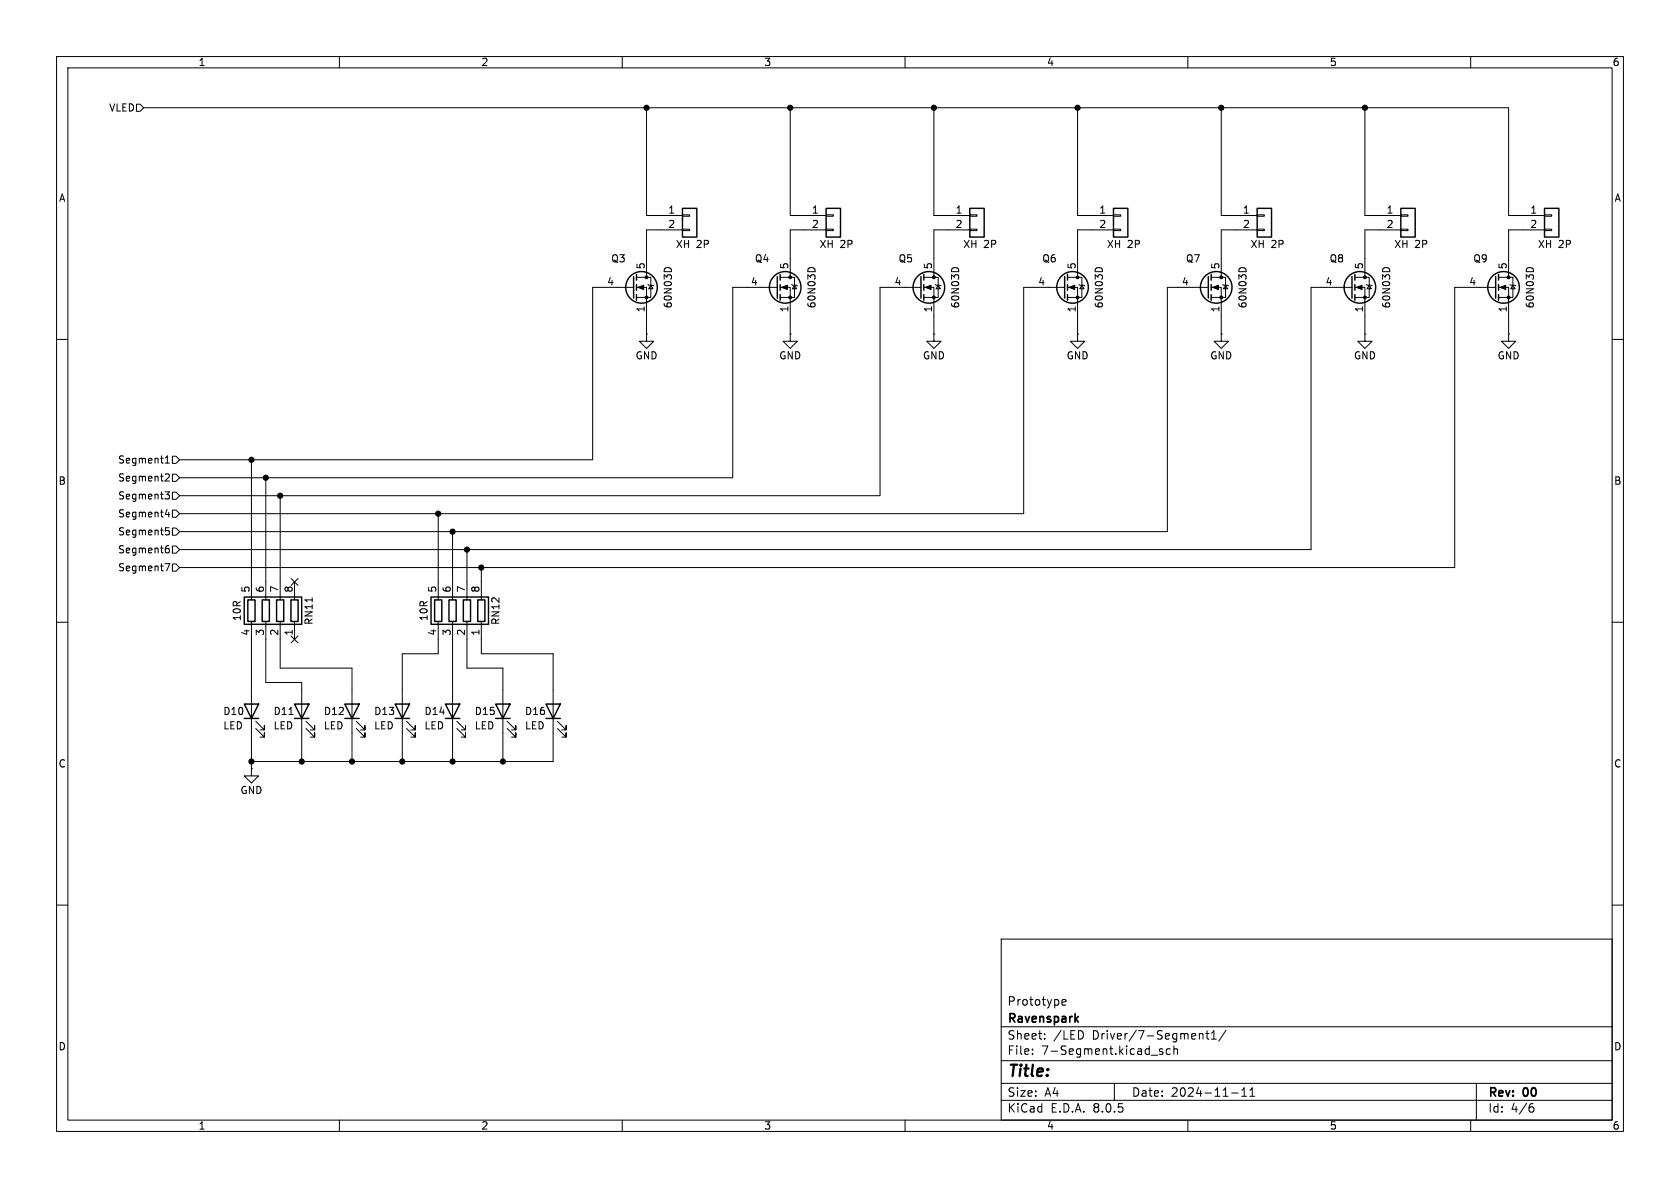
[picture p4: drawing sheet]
<svg xmlns="http://www.w3.org/2000/svg" width="297mm" height="210mm" viewBox="0 0 297 210" stroke-linecap="round" stroke-linejoin="round" font-family="sans-serif">
<g fill="none" stroke="#000" stroke-width=".18">
<path d="M10 10h277v190h-277zM12 12h273v186h-273zM24.1 18.4h.7l.6 .7-.6 .6h-.7zM25.4 19.1h241.3v19h6.3M60 10v2M110 10v2M114.3 19.1v19h6.3M139.7 19.1v19h6.3M160 10v2M165.1 19.1v19h6.3M190.5 19.1v19h6.3M210 10v2"/>
<path d="M215.9 19.1v19h6.3M241.3 19.1v19h6.3M260 10v2M120.6 38h1.3v.2h-1.3zM146 38h1.3v.2h-1.3zM171.4 38h1.3v.2h-1.3zM196.8 38h1.3v.2h-1.3zM222.2 38h1.3v.2h-1.3zM247.6 38h1.3v.2h-1.3zM273 38h1.3v.2h-1.3zM10 60h2M112 50.8h-7.2v30.5h-73.1"/>
<path d="M112.5 50.8h1.8v8.3M112.5 49h2.6v3.6h-2.6M114.3 59.1v1.2h1.3l-1.3 1.3-1.3-1.3h1.3M114.3 59.1h.1M114.6 50.3l.1 .1h.7l.2 .1M115.1 50.4l.3 .7h-.7zM117.4 47.7a.68 .68 0 0 1 .7-.4 .68 .68 0 0 1 .6 .4M120.6 40.5h1.3v.3h-1.3zM120.6 40.6h-6.3v8.4M137.4 50.8h-7.9v33.7h-97.8M137.9 50.8h1.8v8.3M137.9 49h2.6v3.6h-2.6"/>
<path d="M139.7 59.1v1.2h1.3l-1.3 1.3-1.3-1.3h1.3M139.7 59.1h.1M140 50.3l.1 .1h.7l.2 .1M140.5 50.4l.3 .7h-.7zM142.8 47.7a.68 .68 0 0 1 .7-.4 .68 .68 0 0 1 .6 .4M146 40.5h1.3v.3h-1.3zM146 40.6h-6.3v8.4M162.8 50.8h-7.2v36.8h-123.9M163.3 50.8h1.8v8.3M163.3 49h2.6v3.6h-2.6M165.1 59.1v1.2h1.3l-1.3 1.3-1.3-1.3h1.3M165.1 59.1h.1"/>
<path d="M165.4 50.3l.1 .1h.7l.2 .1M165.9 50.4l.3 .7h-.7zM168.2 47.7a.68 .68 0 0 1 .7-.4 .68 .68 0 0 1 .6 .4M171.4 40.5h1.3v.3h-1.3zM171.4 40.6h-6.3v8.4M188.2 50.8h-7.2v40h-149.3M188.7 50.8h1.8v8.3M188.7 49h2.6v3.6h-2.6M190.5 59.1v1.2h1.3l-1.3 1.3-1.3-1.3h1.3M190.5 59.1h.1M190.8 50.3l.1 .1h.7l.2 .1M191.3 50.4l.3 .7h-.7z"/>
<path d="M193.6 47.7a.68 .68 0 0 1 .7-.4 .68 .68 0 0 1 .6 .4M196.8 40.5h1.3v.3h-1.3zM196.8 40.6h-6.3v8.4M213.6 50.8h-7.2v43.2h-174.7M214.1 50.8h1.8v8.3M214.1 49h2.6v3.6h-2.6M215.9 59.1v1.2h1.3l-1.3 1.3-1.3-1.3h1.3M215.9 59.1h.1M216.2 50.3l.1 .1h.7l.2 .1M216.7 50.4l.3 .7h-.7zM219 47.7a.68 .68 0 0 1 .7-.4 .68 .68 0 0 1 .6 .4M222.2 40.5h1.3v.3h-1.3z"/>
<path d="M222.2 40.6h-6.3v8.4M239 50.8h-7.2v46.4h-200.1M239.5 50.8h1.8v8.3M239.5 49h2.6v3.6h-2.6M241.3 59.1v1.2h1.3l-1.3 1.3-1.3-1.3h1.3M241.3 59.1h.1M241.6 50.3l.1 .1h.7l.2 .1M242.1 50.4l.3 .7h-.7zM244.4 47.7a.68 .68 0 0 1 .7-.4 .68 .68 0 0 1 .6 .4M247.6 40.5h1.3v.3h-1.3zM247.6 40.6h-6.3v8.4M264.4 50.8h-7.2v49.5h-225.5"/>
<path d="M264.9 50.8h1.8v8.3M264.9 49h2.6v3.6h-2.6M266.7 59.1v1.2h1.3l-1.3 1.3-1.3-1.3h1.3M266.7 59.1h.1M267 50.3l.1 .1h.7l.2 .1M267.5 50.4l.3 .7h-.7zM269.8 47.7a.68 .68 0 0 1 .7-.4 .68 .68 0 0 1 .6 .4M273 40.5h1.3v.3h-1.3zM273 40.6h-6.3v8.4M285 60h2M29.2 86.9h.7l-.4 .5 .4 .1v.5l-.2 .2h-.4M29.2 99.6h.8l-.5 1.3"/>
<path d="M29.2 81.9h.7M29.2 81l.4-.4v1.3M29.3 83.8h.4l.2 .3-.7 .9h.7M29.3 93.8h.4l.2 .2-.1 .5h-.5M29.3 93.3h.6M29.3 97l.4-.1 .2 .3-.1 .5h-.5M29.5 90.1l-.3 .9h.8M29.8 90.5v.9M29.8 96.5h-.3l-.2 .3M30.5 90.2h.6l.6 .6-.6 .6h-.6zM30.5 83.8h.6l.6 .7-.6 .6h-.6zM30.5 80.6h.6l.6 .7-.6 .6h-.6z"/>
<path d="M30.5 96.5h.6l.6 .7-.6 .6h-.6zM30.5 93.3h.6l.6 .7-.6 .6h-.6zM30.5 99.7h.6l.6 .6-.6 .7h-.6zM30.5 87h.6l.6 .6-.6 .7h-.6zM44.4 81.3v24.7M47 84.5v21.5M49.5 87.6v18.4M77.5 90.8v15.2M80 94v12M82.5 97.2v8.8M10 110h2M44.4 109.9v26"/>
<path d="M47 109.9v10.8h6.3v13.9M49.5 109.9v8.2h12.7v16.5M51.5 102.3l1.2 1.2M51.5 112.4l1.2 1.2M52.1 102.9v3.1M52.1 109.9v3.1M52.7 102.3l-1.2 1.2M52.7 112.4l-1.2 1.2M55.2 105.7v.7M77.5 109.9v5.7h-6.4v19M80 109.9v24.7M82.5 109.9v8.2h6.4v16.5"/>
<path d="M85.1 109.9v5.7h12.7v19h-53.4M85.1 100.3v5.7M285 110h2M44.4 135.9v1.3h1.3l-1.3 1.2-1.2-1.2h1.2M44.4 135.9h.1M45.2 128.8l1.5 1.5v-.8v.8h-.7M45.2 127.5l1.5 1.5v-.7v.7h-.7M51.1 126.3h.7M54.1 128.8l1.5 1.5v-.8v.8h-.7M54.1 127.5l1.5 1.5v-.7v.7h-.7M63 128.8l1.5 1.5v-.8v.8h-.7M63 127.5l1.5 1.5v-.7v.7h-.7"/>
<path d="M71.9 128.8l1.5 1.5v-.8v.8h-.8M71.9 127.5l1.5 1.5v-.7v.7h-.8M80.8 128.8l1.5 1.5v-.8v.8h-.8M80.8 127.5l1.5 1.5v-.7v.7h-.8M89.7 128.8l1.5 1.5v-.8v.8h-.8M89.7 127.5l1.5 1.5v-.7v.7h-.8M98.6 128.8l1.5 1.5v-.8v.8h-.8M98.6 127.5l1.5 1.5v-.7v.7h-.8M10 160h2M285 160h2M177 166h108v32h-108zM187.7 177.2l.8-.1-.1-.3-.4-.1-.3 .2 .1 .7h.6"/>
<path d="M60 198v2M110 198v2M160 198v2M177 194.5h108M177 191.5h108M177 187.5h108M177 181.5h108M182.5 186.3v.1M182.5 185.5v.1M184.7 183.6v.1M184.7 182.8v.1M191.5 182.6v.7"/>
<path d="M197 191.5v3M205.5 185.5l-.3-.1-.2 .2v.2l.5 .2v.3h-.5M206.9 185.5l-.4-.1-.3 .3v.4l.1 .2h.6M207.5 185.5l.2-.1 .4 .1 .1 .9M207.5 184.9v1.5M210 198v2M212 182.8l.2-.1 .4 .1 .1 .9M213.2 182.7h.5M213.4 182.2v1.3l.3 .2M214.2 183.7h.8M214.2 182.6l.4-.4v1.5M216.7 182.1l-1.2 2"/>
<path d="M217.7 193.2h1.2M219.5 193.8h.9M219.5 192.7l.5-.4v1.5M221 193.8h.8M221 192.7l.4-.4v1.5M260 198v2M261 191.5v6.5M270.6 195.7h.3l.3 .3-.1 .5-.5 .1M271 195.1l-.4 .1"/>
</g>
<path d="M190.6 179.7l-.5 .6M190.2 180.1l.4 .6" fill="none" stroke="#000" stroke-width=".3"/>
<g fill="none" stroke="#000" stroke-width=".25">
<path d="M120.6 36.8h2.6v5.1h-2.6zM146 36.8h2.6v5.1h-2.6zM171.4 36.8h2.6v5.1h-2.6zM196.8 36.8h2.6v5.1h-2.6zM222.2 36.8h2.6v5.1h-2.6zM247.6 36.8h2.6v5.1h-2.6zM273 36.8h2.6v5.1h-2.6zM112 48.9v3.8M112.5 48.5v1M112.5 50.3v1M112.5 52.1v1M137.4 48.9v3.8"/>
<path d="M137.9 48.5v1M137.9 50.3v1M137.9 52.1v1M162.8 48.9v3.8M163.3 48.5v1M163.3 50.3v1M163.3 52.1v1M188.2 48.9v3.8M188.7 48.5v1M188.7 50.3v1M188.7 52.1v1M213.6 48.9v3.8"/>
<path d="M214.1 48.5v1M214.1 50.3v1M214.1 52.1v1M239 48.9v3.8M239.5 48.5v1M239.5 50.3v1M239.5 52.1v1M264.4 48.9v3.8M264.9 48.5v1M264.9 50.3v1M264.9 52.1v1M43.2 105.5h10.1v4.9h-10.1z"/>
<path d="M43.8 106h1.3v3.9h-1.3zM46.4 106h1.2v3.9h-1.2zM48.9 106h1.3v3.9h-1.3zM51.4 106h1.3v3.9h-1.3zM76.2 105.5h10.2v4.9h-10.2zM76.8 106h1.3v3.9h-1.3zM79.4 106h1.2v3.9h-1.2zM81.9 106h1.3v3.9h-1.3zM84.5 106h1.2v3.9h-1.2zM43.2 124.5h2.5l-1.3 2.5zM43.2 127h2.5M52.1 124.5h2.5l-1.3 2.5z"/>
<path d="M52.1 127h2.5M61 124.5h2.5l-1.3 2.5zM61 127h2.5M69.8 124.5h2.6l-1.3 2.5zM69.8 127h2.6M78.7 124.5h2.6l-1.3 2.5zM78.7 127h2.6M87.6 124.5h2.6l-1.3 2.5zM87.6 127h2.6M96.5 124.5h2.6l-1.3 2.5zM96.5 127h2.6"/>
<circle cx="113.4" cy="50.8" r="2.79"/>
<circle cx="138.8" cy="50.8" r="2.79"/>
<circle cx="164.2" cy="50.8" r="2.79"/>
<circle cx="189.6" cy="50.8" r="2.79"/>
<circle cx="215" cy="50.8" r="2.79"/>
<circle cx="240.4" cy="50.8" r="2.79"/>
<circle cx="265.8" cy="50.8" r="2.79"/>
</g>
<g fill="#000" stroke="#000" stroke-width=".18">
<path d="M112.8 50.8l1-.4v.8zM138.2 50.8l1-.4v.8zM163.6 50.8l1-.4v.8zM189 50.8l1-.4v.8zM214.4 50.8l1-.4v.8zM239.8 50.8l1-.4v.8zM265.2 50.8l1-.4v.8z"/>
<circle cx="114.3" cy="19.1" r=".46"/>
<circle cx="139.7" cy="19.1" r=".46"/>
<circle cx="165.1" cy="19.1" r=".46"/>
<circle cx="190.5" cy="19.1" r=".46"/>
<circle cx="215.9" cy="19.1" r=".46"/>
<circle cx="241.3" cy="19.1" r=".46"/>
<circle cx="114.3" cy="52.6" r=".25"/>
<circle cx="114.3" cy="49" r=".25"/>
<circle cx="139.7" cy="52.6" r=".25"/>
<circle cx="139.7" cy="49" r=".25"/>
<circle cx="165.1" cy="52.6" r=".25"/>
<circle cx="165.1" cy="49" r=".25"/>
<circle cx="190.5" cy="52.6" r=".25"/>
<circle cx="190.5" cy="49" r=".25"/>
<circle cx="215.9" cy="52.6" r=".25"/>
<circle cx="215.9" cy="49" r=".25"/>
<circle cx="241.3" cy="52.6" r=".25"/>
<circle cx="241.3" cy="49" r=".25"/>
<circle cx="266.7" cy="49" r=".25"/>
<circle cx="266.7" cy="52.6" r=".25"/>
<circle cx="44.4" cy="81.3" r=".46"/>
<circle cx="47" cy="84.5" r=".46"/>
<circle cx="49.5" cy="87.6" r=".46"/>
<circle cx="77.5" cy="90.8" r=".46"/>
<circle cx="80" cy="94" r=".46"/>
<circle cx="82.5" cy="97.2" r=".46"/>
<circle cx="85.1" cy="100.3" r=".46"/>
<circle cx="44.4" cy="134.6" r=".46"/>
<circle cx="53.3" cy="134.6" r=".46"/>
<circle cx="62.2" cy="134.6" r=".46"/>
<circle cx="71.1" cy="134.6" r=".46"/>
<circle cx="80" cy="134.6" r=".46"/>
<circle cx="88.9" cy="134.6" r=".46"/>
</g>
<text font-size="2.8" x="178" y="190.9">Title:</text>
<g font-size="2.1">
<text x="178" y="178">Prototype</text>
<text x="178" y="184">Sheet:</text>
<text x="178" y="181.2">Ravenspark</text>
<text x="186.2" y="184">/LED</text>
<text x="193.2" y="184">Driver/7-Segment1/</text>
<text x="178" y="186.7">File:</text>
<text x="184.1" y="186.7">7-Segment.kicad_sch</text>
<text x="178" y="196.9">KiCad</text>
<text x="178" y="194.1">Size:</text>
<text x="184.7" y="194.1">A4</text>
<text x="185.7" y="196.9">E.D.A.</text>
<text x="193.3" y="196.9">8.0.5</text>
<text x="200" y="194.1">Date:</text>
<text x="207" y="194.1">2024-11-11</text>
<text x="263" y="194.3">Rev:</text>
<text x="263" y="196.9">Id:</text>
<text x="267.1" y="196.9">4/6</text>
<text x="269.4" y="194.3">00</text>
</g>
<g font-size="1.8">
<text x="35" y="11.9">1</text>
<text x="85" y="11.9">2</text>
<text x="135" y="11.9">3</text>
<text x="185" y="11.9">4</text>
<text x="235" y="11.9">5</text>
<text x="285" y="11.9">6</text>
<text x="19.2" y="19.9">VLED</text>
<text x="10.3" y="35.9">A</text>
<text x="285.3" y="35.9">A</text>
<text x="118" y="37.8">1</text>
<text x="118" y="40.4">2</text>
<text x="143.4" y="37.8">1</text>
<text x="143.4" y="40.4">2</text>
<text x="168.8" y="37.8">1</text>
<text x="168.8" y="40.4">2</text>
<text x="194.2" y="37.8">1</text>
<text x="194.2" y="40.4">2</text>
<text x="219.6" y="37.8">1</text>
<text x="219.6" y="40.4">2</text>
<text x="245" y="37.8">1</text>
<text x="245" y="40.4">2</text>
<text x="270.4" y="37.8">1</text>
<text x="270.4" y="40.4">2</text>
<text x="108" y="46.6">Q3</text>
<text x="114" y="47.7" transform="rotate(-90 114 47.7)">5</text>
<text x="119.4" y="44">XH</text>
<text x="123.1" y="44">2P</text>
<text x="133.4" y="46.6">Q4</text>
<text x="139.4" y="47.7" transform="rotate(-90 139.4 47.7)">5</text>
<text x="144.8" y="44">XH</text>
<text x="148.5" y="44">2P</text>
<text x="158.8" y="46.6">Q5</text>
<text x="164.8" y="47.7" transform="rotate(-90 164.8 47.7)">5</text>
<text x="170.2" y="44">XH</text>
<text x="173.9" y="44">2P</text>
<text x="184.2" y="46.6">Q6</text>
<text x="190.2" y="47.7" transform="rotate(-90 190.2 47.7)">5</text>
<text x="195.6" y="44">XH</text>
<text x="199.3" y="44">2P</text>
<text x="209.6" y="46.6">Q7</text>
<text x="215.6" y="47.7" transform="rotate(-90 215.6 47.7)">5</text>
<text x="221" y="44">XH</text>
<text x="224.7" y="44">2P</text>
<text x="235" y="46.6">Q8</text>
<text x="241" y="47.7" transform="rotate(-90 241 47.7)">5</text>
<text x="246.4" y="44">XH</text>
<text x="250.1" y="44">2P</text>
<text x="260.4" y="46.6">Q9</text>
<text x="266.4" y="47.7" transform="rotate(-90 266.4 47.7)">5</text>
<text x="271.8" y="44">XH</text>
<text x="275.5" y="44">2P</text>
<text x="107.2" y="50.5">4</text>
<text x="132.6" y="50.5">4</text>
<text x="158" y="50.5">4</text>
<text x="183.4" y="50.5">4</text>
<text x="208.8" y="50.5">4</text>
<text x="234.2" y="50.5">4</text>
<text x="259.6" y="50.5">4</text>
<text x="114" y="55.3" transform="rotate(-90 114 55.3)">1</text>
<text x="119" y="54.6" transform="rotate(-90 119 54.6)">60N03D</text>
<text x="139.4" y="55.3" transform="rotate(-90 139.4 55.3)">1</text>
<text x="144.4" y="54.6" transform="rotate(-90 144.4 54.6)">60N03D</text>
<text x="164.8" y="55.3" transform="rotate(-90 164.8 55.3)">1</text>
<text x="169.8" y="54.6" transform="rotate(-90 169.8 54.6)">60N03D</text>
<text x="190.2" y="55.3" transform="rotate(-90 190.2 55.3)">1</text>
<text x="195.2" y="54.6" transform="rotate(-90 195.2 54.6)">60N03D</text>
<text x="215.6" y="55.3" transform="rotate(-90 215.6 55.3)">1</text>
<text x="220.6" y="54.6" transform="rotate(-90 220.6 54.6)">60N03D</text>
<text x="241" y="55.3" transform="rotate(-90 241 55.3)">1</text>
<text x="246" y="54.6" transform="rotate(-90 246 54.6)">60N03D</text>
<text x="266.4" y="55.3" transform="rotate(-90 266.4 55.3)">1</text>
<text x="271.4" y="54.6" transform="rotate(-90 271.4 54.6)">60N03D</text>
<text x="112.3" y="63.7">GND</text>
<text x="137.7" y="63.7">GND</text>
<text x="163.1" y="63.7">GND</text>
<text x="188.5" y="63.7">GND</text>
<text x="213.9" y="63.7">GND</text>
<text x="239.3" y="63.7">GND</text>
<text x="264.7" y="63.7">GND</text>
<text x="20.8" y="82.1">Segment1</text>
<text x="10.3" y="85.9">B</text>
<text x="20.8" y="85.3">Segment2</text>
<text x="20.8" y="88.5">Segment3</text>
<text x="285.3" y="85.9">B</text>
<text x="20.8" y="91.7">Segment4</text>
<text x="20.8" y="94.8">Segment5</text>
<text x="20.8" y="98">Segment6</text>
<text x="20.8" y="101.2">Segment7</text>
<text x="44.2" y="104.8" transform="rotate(-90 44.2 104.8)">5</text>
<text x="46.7" y="104.8" transform="rotate(-90 46.7 104.8)">6</text>
<text x="49.3" y="104.8" transform="rotate(-90 49.3 104.8)">7</text>
<text x="51.8" y="104.8" transform="rotate(-90 51.8 104.8)">8</text>
<text x="77.2" y="104.8" transform="rotate(-90 77.2 104.8)">5</text>
<text x="79.8" y="104.8" transform="rotate(-90 79.8 104.8)">6</text>
<text x="82.3" y="104.8" transform="rotate(-90 82.3 104.8)">7</text>
<text x="84.8" y="104.8" transform="rotate(-90 84.8 104.8)">8</text>
<text x="42.8" y="109.9" transform="rotate(-90 42.8 109.9)">10R</text>
<text x="44.2" y="112.5" transform="rotate(-90 44.2 112.5)">4</text>
<text x="46.7" y="112.5" transform="rotate(-90 46.7 112.5)">3</text>
<text x="49.3" y="112.5" transform="rotate(-90 49.3 112.5)">2</text>
<text x="51.8" y="112.5" transform="rotate(-90 51.8 112.5)">1</text>
<text x="55.5" y="110.6" transform="rotate(-90 55.5 110.6)">RN11</text>
<text x="75.8" y="109.9" transform="rotate(-90 75.8 109.9)">10R</text>
<text x="77.2" y="112.5" transform="rotate(-90 77.2 112.5)">4</text>
<text x="79.8" y="112.5" transform="rotate(-90 79.8 112.5)">3</text>
<text x="82.3" y="112.5" transform="rotate(-90 82.3 112.5)">2</text>
<text x="84.8" y="112.5" transform="rotate(-90 84.8 112.5)">1</text>
<text x="88.5" y="110.6" transform="rotate(-90 88.5 110.6)">RN12</text>
<text x="39.4" y="129.1">LED</text>
<text x="39.4" y="126.6">D10</text>
<text x="48.3" y="129.1">LED</text>
<text x="48.3" y="126.6">D11</text>
<text x="57.2" y="129.1">LED</text>
<text x="57.2" y="126.6">D12</text>
<text x="66" y="129.1">LED</text>
<text x="66" y="126.6">D13</text>
<text x="74.9" y="129.1">LED</text>
<text x="74.9" y="126.6">D14</text>
<text x="83.8" y="129.1">LED</text>
<text x="83.8" y="126.6">D15</text>
<text x="92.7" y="129.1">LED</text>
<text x="92.7" y="126.6">D16</text>
<text x="10.3" y="135.9">C</text>
<text x="285.3" y="135.9">C</text>
<text x="42.4" y="140.6">GND</text>
<text x="10.3" y="185.9">D</text>
<text x="285.3" y="185.9">D</text>
<text x="35" y="199.9">1</text>
<text x="85" y="199.9">2</text>
<text x="135" y="199.9">3</text>
<text x="185" y="199.9">4</text>
<text x="235" y="199.9">5</text>
<text x="285" y="199.9">6</text>
</g>
</svg>
